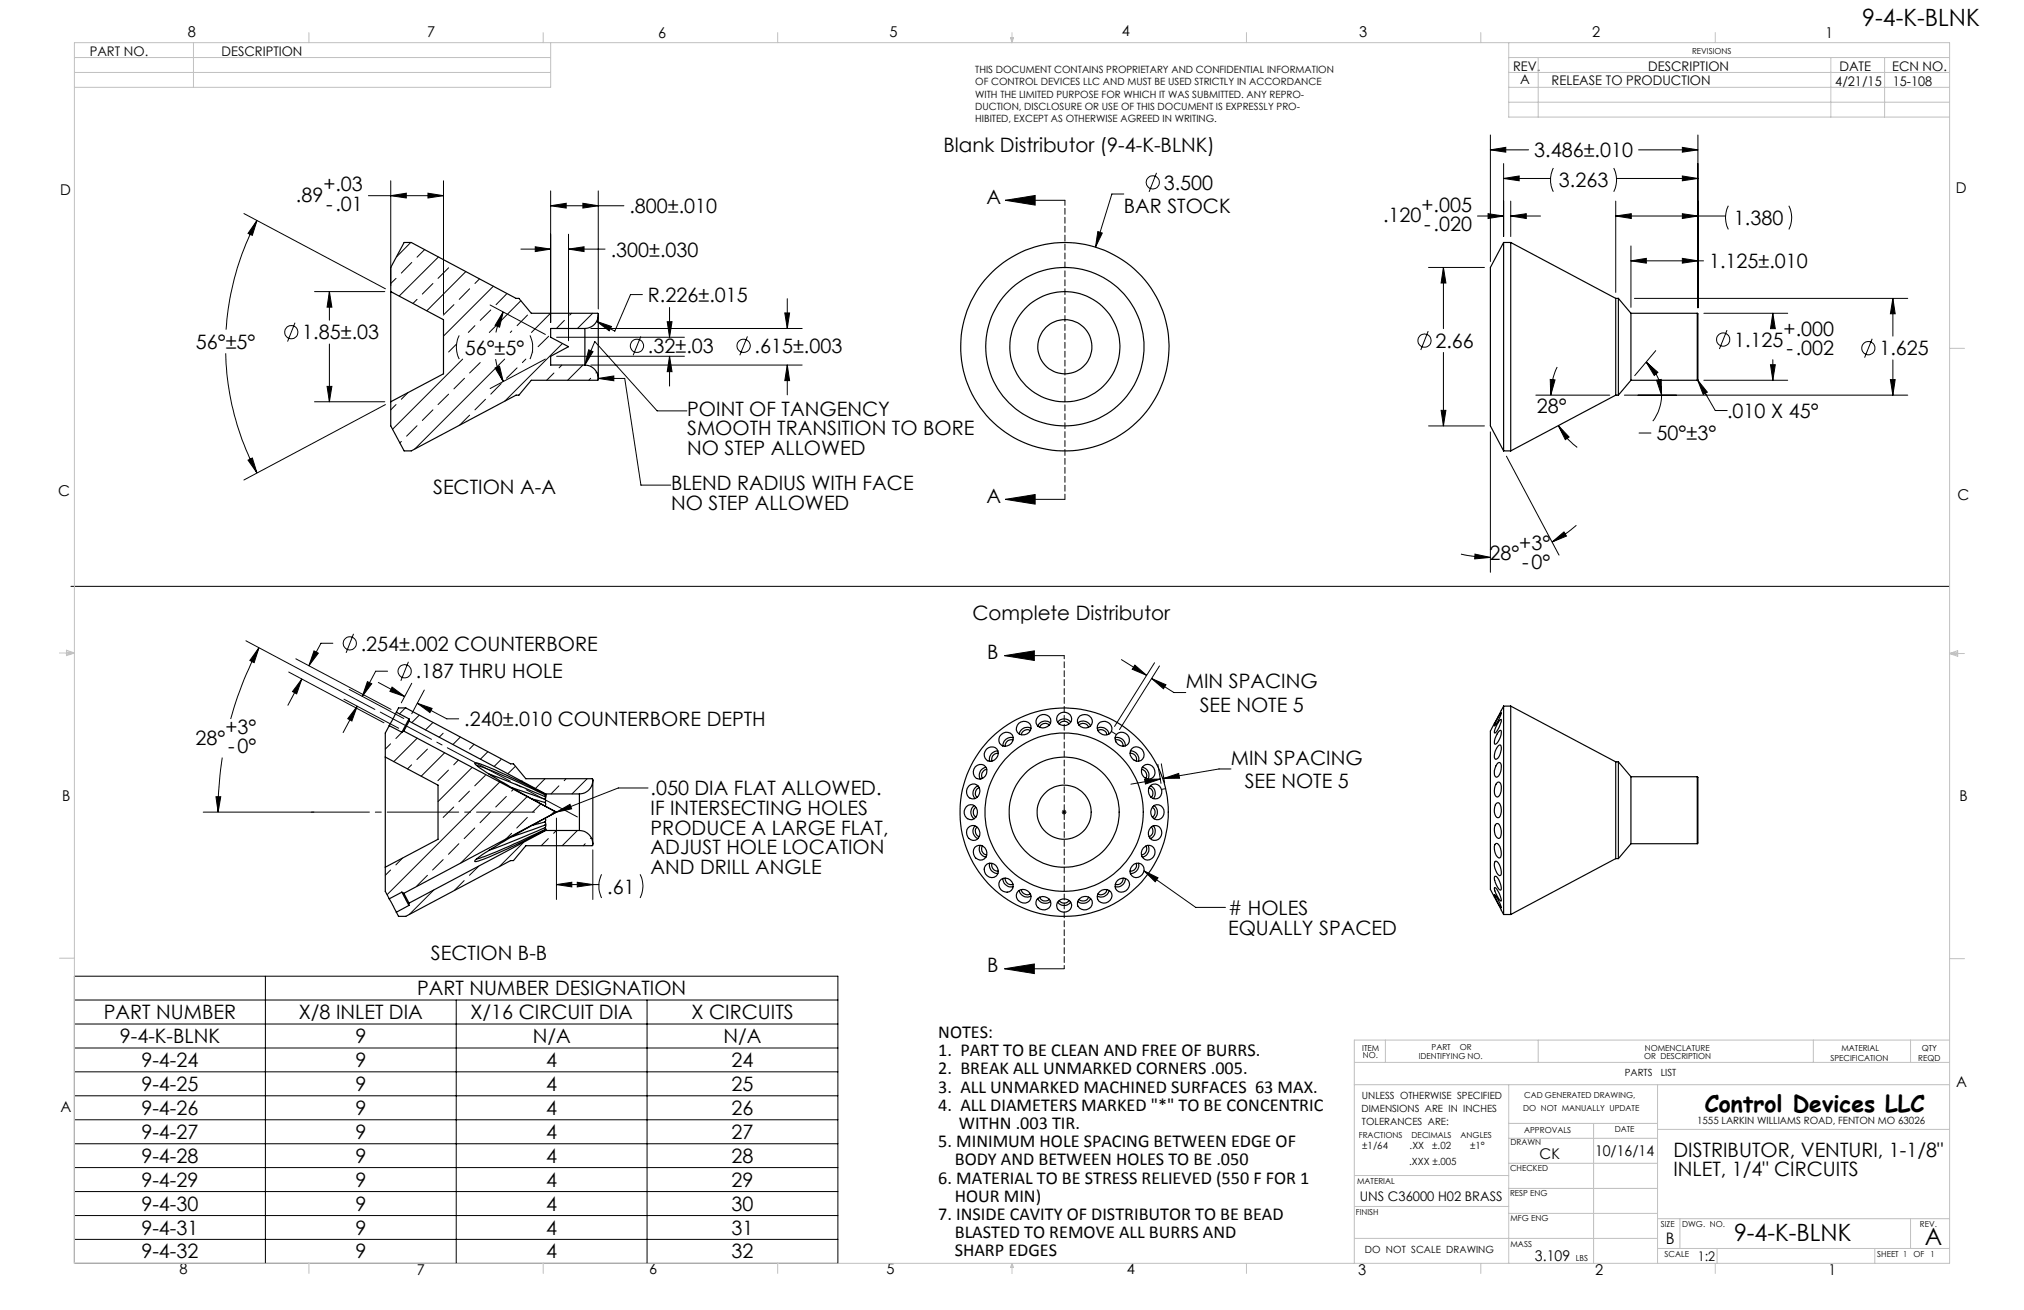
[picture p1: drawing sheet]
<svg xmlns="http://www.w3.org/2000/svg" width="432mm" height="279mm" viewBox="0 0 432 279" stroke-linecap="round" stroke-linejoin="round" font-family="sans-serif">
<g fill="none" stroke="#000" stroke-width=".21">
<path d="M83.4 38.6v22.3M94.6 38.6v28.3M246.7 36.9l-1.6 4M318 32l3.2-.6v1.1zM318 28.8v27M318 32h8.1M320.8 38.1l3.3-.6v1.1zM320.8 34.9v15.5M320.8 38.1h10M331.4 35.8a5.6 5.6 0 0 0 0 5.1M344.3 35.8l.1 .4a5.5 5.5 0 0 1-.1 4.7M344.9 38.1h17.3"/>
<path d="M349.6 32h12.6M358.9 31.4l3.3 .6-3.3 .5zM358.9 37.5l3.3 .6-3.3 .5zM362.2 28.8v36.9M52 45.5l30.2 16.1M54.8 47l-1 3.2-.9-.4zM54.8 47a58.4 58.4 0 0 0-6.6 23.3M78.6 41.7h16M83.4 41.7l3.3-.5v1zM84.5 59.4l-1.1 1.1M87.6 51.7l-3 3.1M87.8 56l-2.2 2.2"/>
<path d="M90.6 53.2l-1.6 1.7M91.3 41.2l3.3 .5-3.3 .5zM93.5 54.8l-8.3 8.3M95.7 57.1l-2.2 2.3M99.4 57.9l-8.3 8.4M102.3 59.5l-1 1M111.1 53.1h6.4M114.2 52.6l3.3 .5-3.3 .6zM117.5 40.7v28.1M117.5 43.9h15.6M117.5 43.9l3.3-.5v1zM121.3 53.1l3.3-.5v1.1z"/>
<path d="M121.3 50v22.7M121.3 53.1h7.8M124.4 43.4l3.2 .5-3.2 .5zM127.6 40.7v25.2M214.5 42.7l6.3-1v2zM214.5 42.7h12.7M234.2 49.4l1 .3-1.5 3zM239.7 41.4h-2.5l-3.5 11.3M304.8 57h11.9M307.9 57l.6 3.4h-1.1zM307.9 57v13.1M315.2 46.1h5.6"/>
<path d="M317.5 45.6l3.3 .5-3.3 .5zM322.3 46.1l3.3-.5v1zM322.3 42.9v7.5M322.3 46.1h6.3M344.7 46.1l3.3-.5v1zM344.7 46.1h23.4M344.7 42.9v19.5M347.9 55.6l3.3-.5v1zM347.9 52.5v13M347.9 55.6h15.5M358.9 45.6l3.3 .5-3.3 .5zM358.9 55.1l3.3 .5-3.3 .5z"/>
<path d="M368.7 43.9a5.6 5.6 0 0 0 0 5M381.6 43.9a5.6 5.6 0 0 1 0 5M48.2 75.4a56.7 56.7 0 0 0 6.6 25.5M62.9 68.8l-1.6 4M67.1 62.2h15M70.3 62.2v6.1M70.3 73.4v12.3M70.3 62.2l.5 3.3h-1zM89 63.9l-.9 .8M92.4 60.5l-2.3 2.2M96.8 65l-2.2 2.2M97.4 73.4l-1.7 1.7"/>
<path d="M98 71.5a5.6 5.6 0 0 0 0 5.1M98.7 76.6l-15 14.9M100.2 61.6l-2.2 2.3M101.3 69.5l-1.4 1.4M102.4 77.3l-2.2 2.3M104.6 65.1l11.7 6.2M104.7 66.1l-2.3 2.2M105.3 61l-10.7 10.7M105.6 78.5l1-.4 .8 3.3zM105.7 76.6a15.4 15.4 0 0 0 1.7 4.8M107.4 66.5l-.8 3.3-1-.4zM107.4 66.5a14.3 14.3 0 0 0-1.6 4.4"/>
<path d="M107.7 76.6l-19.2 19.2M108.1 62.7l-2.3 2.3M109.2 70.6l-.3 .3M110.3 78.5l-2.2 2.2M111.1 64.1l-6.7 6.8M112.2 76.6l-.8 .7M112.5 67.2l-2.2 2.3M113.1 71.5a5.9 5.9 0 0 1 0 5.1M113.7 75.1h-.1M116.3 76.6l-11.7 6.3M117.1 71.7l-2.3 2.2M117.4 66.8l-4 4.1"/>
<path d="M118.2 79.6l-1.6 1.5M118.7 71.9h27.3M118.7 76h27.3M119.9 77.9l-.6 .6M120 73.3l-12.3 12.3M120.4 68.3l-1.7 1.8M122 66.8l-.5 .4M124.4 77.9l-3.3 3.2M124.8 77.9l2.1-5.1 13.3 14.8h6.3M125.6 74.6l.9 .4-1.7 2.9zM126 70.1h45.1M126 77.9h45.1"/>
<path d="M126.4 66.8l-3.2 3.3M127.3 68.5l3.2 1.1-.5 1zM127.3 79.4l-.2 .2M136.7 71.8l-1.6 4M137.1 62.8h-2.6l-3.3 7.8-3.9-2.1M142.3 68.6h1.1l-.6 3.3zM142.8 65.6v6.3M142.8 76v6.3M142.8 76l.6 3.3h-1.1zM159.5 71.8l-1.7 4M167.4 66.7h1.1l-.5 3.4zM168 63.7v6.4"/>
<path d="M168 77.9v6.3M168 77.9l.5 3.3h-1.1zM304.7 70.6l-1.6 4M307.9 75.2v15.6M332.2 78.3a14.1 14.1 0 0 0-1.4 6M348.7 63.6h58.3M351.2 77.2l2.5 2.2-.8 .7zM351.2 77.2a9.1 9.1 0 0 1 3.3 7.1M353.2 74.8l-4.4 5.3M363.5 66.8h17.9M368.4 70.4l-1.6 4M377.7 77.8h1l-.5 3.3z"/>
<path d="M378.2 66.8l.5 3.3h-1zM378.2 66.8v1.7M378.2 76.7v4.4M399.4 72.2l-1.6 4.1M403.8 63.6l.5 3.3h-1zM403.8 63.6v8.1M403.8 76.8v7.5M52.9 98.1l.9-.4 1 3.2zM67.1 85.7h15M69.8 82.4h1l-.5 3.3zM82.2 86.3l-30.2 16.1M84.5 86.3l-1.1 1.1"/>
<path d="M85.6 94.2l-.3 .3M87 83.7l-1.4 1.5M89 90.8l-2.3 2.2M92.4 87.4l-2.3 2.3M95.7 84.1l-2.2 2.2M99.1 80.7l-2.3 2.2M100.2 88.5l-2.1 2.2M103.6 85.2l-2.3 2.2M106.9 81.8l-2.2 2.3M126 80.7l-.4 .4M127.6 80.7l3.4-.5v1zM127.6 80.7h5.7l3.4 22.8h6.4"/>
<path d="M304.8 90.8h11.9M307.4 87.5h1.1l-.6 3.3zM318 92.1v30M321.4 97.3l11.2 21.1M327.7 84.3h15.7M330.7 80.9l1.1 .1-1 3.3zM332.5 90.8l2.3 2.4-.9 .6zM332.5 90.8a14.8 14.8 0 0 0 4 4.6M346.5 84.3h60.5M349.7 92.4h2.5M353.4 81.1l1-.2 .1 3.4zM354.5 84.3a9.3 9.3 0 0 1-1.9 5.5"/>
<path d="M362.2 81l2 2.6-.8 .5zM362.2 81l3.7 6.6h2.6M363.5 81.1h17.9M403.3 81h1l-.5 3.3zM214.5 106.5l6.3-1v2zM214.5 106.5h12.7M311.7 118.2a27.9 27.9 0 0 0 6.3 .7M314.7 118.2l3.3 .7-3.4 .3zM331.1 115.6l2.6-2.1 .5 .8zM336.3 112a27.5 27.5 0 0 1-5.2 3.6M15.1 125.1h400.8M52.5 136.7l27.5 14.6"/>
<path d="M55.2 138.1l-1 3.2-.9-.4zM55.2 138.1l-.5 1.2a73.3 73.3 0 0 0-5.5 14.1M67 138.8l.9 .5-2 2.7zM71 137.2h-2.5l-2.6 4.8M75.4 135.2l-1.6 4M214.3 139.8l6.4-1v2.1zM214.3 139.8h12.7M61.6 143.3l20.3 10.9M63.1 140.5l20.3 10.8M64.4 144.9l-1.1 3.1-.9-.5zM64.4 144.9l-3 5.5M73.4 149.1l11.7 6.2"/>
<path d="M74.5 147l11.6 6.2M76.2 150.6l-1.1 3.2-.9-.5zM76.2 150.6l-3 5.6M78.4 145.4l.9 .4-2 2.7zM80.7 145.6l5.6 3M82.7 143.2h-2.5l-2.9 5.3M83.3 158.6l-1.1 1.2M83.6 146.5l2.7 2.1-3.1-1.1zM85.8 156.1l-1.3 1.4M86.5 151l-1.3 1.3M87.1 141.1l-1.6 4.1M87.8 145.7l-2.2 4.2"/>
<path d="M89 157.4l-5 5.1M89 150l6.3 3.3h2.6M89 150l3.2 1.1-.5 .9zM89.4 152.5l-1.6 1.6M90.5 147.2l-2.7 5M91.2 159.8l-2.3 2.2M92.4 154.1l-1.6 1.6M94.5 156.4l-.8 .8M98.2 157.2l-1.6 1.6M101.1 158.8l-.9 1M237.1 156l1.1 .7M239.3 140.7l5.3 3.3"/>
<path d="M242.1 141.9l2.5 2.1-3.1-1.3zM245.7 144.7l4.7 3h2.6M245.7 144.7l3 1.3-.5 .9zM246.3 141.4l-8.5 13.5M247.4 142l-8.6 13.6M43.4 173.2h23.6M46.1 169.9h1l-.6 3.3zM47.4 161.6a80.6 80.6 0 0 0-.9 11.6M87.8 163.1l-.9 .9M94.9 160.5l-5 5.1M95.7 164.3l-2.3 2.2M96.8 172.1l-2.3 2.2"/>
<path d="M97.8 162.1l-1 1M97.9 180l-2.2 2.2M100.2 168.7l-2.3 2.3M100.7 163.7l-7.2 7.3M101.3 176.6l-2.3 2.3M103.5 165.4l-2.2 2.2M104.1 160.3l-1.6 1.6M104.6 173.2l-2.2 2.3M106.6 166.8l-24 24M106.9 162l-1.5 1.5M108 169.9l-2.2 2.2M109.1 177.7l-1.2 1.3"/>
<path d="M109.5 168.3l-.4 .4M110 163.4l-1.7 1.6M111.4 166.5l-.1 .1M111.7 179.6l-5.2 5.3M112.5 169.9l-14.2 14.2M112.5 174.3l-2.3 2.3M115.4 171.5l-1.8 1.7M116.3 166.1l-2.1 2.1M117 178.9l-1.5 1.5M118.3 173l-.9 .9M118.7 174.5v17.3M118.7 173.2l2.9-1.6 .4 .9z"/>
<path d="M118.7 177.1l-.6 .6M119.2 167.6l-1.7 1.7M120.8 166.1l-.4 .4M123.2 177.1l-3.3 3.3M124.8 180l-.3 .4M125.3 166.1l-3.3 3.2M126.2 178.7l-.2 .2M138.3 168.1h-6.4l-13.2 5.1M226.5 173.2h1M226.7 172.9l.7 .7M227 172.7v1M227.4 172.9l-.7 .7"/>
<path d="M244.2 166.2h3.3l-3.1 1zM247 163l.7 4.1M247.5 166.2l-6.2 1.1M247.8 162.9l.7 4.1M248.3 166l3.2-1 .1 1zM248.7 168.2l-.8 .1M262.6 164h-2.5l-11.8 2M83.3 185.6l-1.1 1.1M85.9 183l-1.4 1.5M91.2 186.7l-2.3 2.2M92.5 189.8l-5.2 5.3M94.5 183.3l-2.2 2.3"/>
<path d="M99 187.8l-2.1 2.1M102.1 184.7l-1.9 2M118.7 188.7h9.1M118.7 188.7l3.3-.5v1zM123.2 188.2l3.3 .5-3.3 .5zM126.5 181.3v10.5M128.3 186.5a5.9 5.9 0 0 0 0 5M136.6 186.5a5.6 5.6 0 0 1 0 5M244.1 185.7l11 7.8h6.3M244.1 185.7l3 1.5-.6 .9zM15.9 208.2h162.9v61.3h-162.9zM15.9 213.3h162.9"/>
<path d="M15.9 218.4h162.9M56.6 208.2v61.3M97.3 213.3v56.2M138 213.3v56.2M214.3 206.6l6.4-1v2zM214.3 206.6h12.7M15.9 223.5h162.9M15.9 228.6h162.9M15.9 233.7h162.9M15.9 238.8h162.9M15.9 243.9h162.9M15.9 249h162.9"/>
<path d="M15.9 254.1h162.9M15.9 259.3h162.9M15.9 264.3h162.9"/>
<circle cx="245.9" cy="38.9" r="1.41"/>
<circle cx="62.2" cy="70.8" r="1.41"/>
<circle cx="135.9" cy="73.8" r="1.42"/>
<circle cx="158.6" cy="73.8" r="1.42"/>
<circle cx="303.9" cy="72.6" r="1.41"/>
<circle cx="367.6" cy="72.4" r="1.41"/>
<circle cx="398.6" cy="74.2" r="1.42"/>
<circle cx="74.6" cy="137.2" r="1.4"/>
<circle cx="86.3" cy="143.2" r="1.41"/>
</g>
<path d="M227 139.8v66.8" fill="none" stroke="#000" stroke-width=".21" stroke-dasharray="1.3 .6" stroke-dashoffset=".6"/>
<path d="M227.2 42.7v63.8" fill="none" stroke="#000" stroke-width=".21" stroke-dasharray="1.3 .6" stroke-dashoffset=".2"/>
<path d="M81.1 151.9l42.1 22.3M114 173.2h-47.6" fill="none" stroke="#000" stroke-width=".21" stroke-dasharray="15.2 1.3 1.3 1.3" stroke-dashoffset="2.9"/>
<g fill="none" stroke="#c0c0c0" stroke-width=".21">
<path d="M15.9 9.1h400v260.4h-400zM15.9 12.3h101.6M15.9 15.5h101.6M41.3 9.1v9.5M65.9 6.9v2.2M115.9 6.9v2.2M117.5 9.1v9.5h-101.6M165.9 6.9v2.2M215.6 8h.6l-.3 1.1zM215.7 8l.2 1.1M215.9 6.9v2.2M216 8l-.1 1.1"/>
<path d="M265.9 6.9v2.2M315.9 6.9v2.2M321.9 12.3h94M321.9 9.1v15.9h94M321.9 15.5h94M321.9 18.6h94M328.2 12.3v12.7M365.9 6.9v2.2M390.6 12.3v12.7M402.1 12.3v12.7M321.9 21.8h94M415.9 74.3h3.2"/>
<path d="M12.7 139.3h3.2M14.2 139.1l1.7 .2M14.2 138.7l1.7 .6-1.7 .5zM15.9 139.3l-1.7 .3M415.9 139.4h3.2M415.9 139.4l1.8-.6v1.2zM415.9 139.4l1.8 .3M417.7 139.2l-1.8 .2M12.7 204.4h3.2M415.9 204.5h3.2M288.9 231.4h127M288.9 226.6h127"/>
<path d="M295.6 221.8v4.8M321.9 231.4v38.1M321.9 239.6h31.7M328.2 221.8v4.8M340 239.6v29.9M353.6 231.4v38.1M386.9 221.8v4.8M407.6 221.8v4.8M415.9 221.8h-127v47.7M288.9 257.3h33M288.9 250.7h33M321.9 258.8h31.7"/>
<path d="M321.9 253.5h31.7M321.9 248.1h31.7M321.9 242.8h31.7M353.6 259.9h62.3M353.6 240.9h62.3M358.4 259.9v6.4M407.6 259.9v6.4M65.9 269.5v2.1M115.9 269.5v2.1M165.9 269.5v2.1M215.9 269.5v2.1M215.9 269.5l.3 .8h-.6z"/>
<path d="M265.9 269.5v2.1M288.9 264.1h64.7M315.9 269.5v2.1M353.6 266.3h62.3M365.9 269.5v2.1M366.3 266.3v3.2M400 266.3v3.2"/>
</g>
<g fill="#000">
<path d="M318 32l3.2-.6v1.1zM358.9 31.4l3.3 .6-3.3 .5zM322.3 46.1l3.3-.5v1zM317.5 45.6l3.3 .5-3.3 .5zM344.7 46.1l3.3-.5v1zM358.9 45.6l3.3 .5-3.3 .5zM347.9 55.6l3.3-.5v1zM358.9 55.1l3.3 .5-3.3 .5zM378.2 66.8l.5 3.3h-1zM377.7 77.8h1l-.5 3.3zM403.8 63.6l.5 3.3h-1zM403.3 81h1l-.5 3.3zM330.7 80.9l1.1 .1-1 3.3zM332.5 90.8l2.3 2.4-.9 .6zM307.9 57l.6 3.4h-1.1zM307.4 87.5h1.1l-.6 3.3zM314.7 118.2l3.3 .7-3.4 .3zM331.1 115.6l2.6-2.1 .5 .8zM353.4 81.1l1-.2 .1 3.4zM351.2 77.2l2.5 2.2-.8 .7zM358.9 37.5l3.3 .6-3.3 .5zM320.8 38.1l3.3-.6v1.1zM362.2 81l2 2.6-.8 .5zM234.2 49.4l-.5 3.3 1.5-3z"/>
<path d="M214.3 139.8l6.4-1v2.1zM214.3 206.6l6.4-1v2zM214.5 42.7l6.3-1v2zM214.5 106.5l6.3-1v2z"/>
<path d="M242.1 141.9l2.5 2.1-3.1-1.3zM245.7 144.7l3 1.3-.5 .9zM244.2 166.2h3.3l-3.1 1zM248.3 166l3.2-1 .1 1z"/>
<path d="M244.1 185.7l3 1.5-.6 .9zM55.2 138.1l-1 3.2-.9-.4zM46.1 169.9h1l-.6 3.3zM64.4 144.9l-1.1 3.1-.9-.5zM67 138.8l.9 .5-2 2.7zM78.4 145.4l.9 .4-2 2.7zM76.2 150.6l-1.1 3.2-.9-.5zM89 150l3.2 1.1-.5 .9zM83.6 146.5l2.7 2.1-3.1-1.1zM123.2 188.2l3.3 .5-3.3 .5zM118.7 188.7l3.3-.5v1zM118.7 173.2l2.9-1.6 .4 .9zM83.4 41.7l3.3-.5v1zM91.3 41.2l3.3 .5-3.3 .5zM54.8 47l-1 3.2-.9-.4zM52.9 98.1l.9-.4 1 3.2zM70.3 62.2l.5 3.3h-1zM69.8 82.4h1l-.5 3.3zM167.4 66.7h1.1l-.5 3.4zM168 77.9l.5 3.3h-1.1zM124.4 43.4l3.2 .5-3.2 .5zM117.5 43.9l3.3-.5v1zM107.4 66.5l-.8 3.3-1-.4zM105.6 78.5l1-.4 .8 3.3zM121.3 53.1l3.3-.5v1.1zM114.2 52.6l3.3 .5-3.3 .6zM142.3 68.6h1.1l-.6 3.3zM142.8 76l.6 3.3h-1.1zM127.3 68.5l3.2 1.1-.5 1zM125.6 74.6l.9 .4-1.7 2.9zM127.6 80.7l3.4-.5v1z"/>
</g>
<g fill="none" stroke="#000" stroke-width=".25">
<path d="M320.8 51.7v44.5M320.8 51.7l-2.8 5.3v33.8l2.8 5.4M320.8 51.7h1.5M322.3 51.7v44.5M322.3 51.7l22.4 11.9M83.4 62.2v23.5M83.4 62.2v-5.2l2.8-5.3h1.5l22.4 11.9h.6l2.6 3.2h14.2l.1 .4M83.4 62.2l11.2 6v11.5l-11.2 6M124.8 77.9a2.89 2.89 0 0 1 2.8 2.8M124.8 70.1v7.8M124.8 70.1h-7.3v1.8l3.8 2-3.8 2.1v1.9h7.3M127.6 67.2a2.89 2.89 0 0 1-2.8 2.9"/>
<path d="M127.6 67.2v13.5M344.7 63.6v20.7M344.7 63.6h.6M345.3 63.6v20.7M345.3 63.6l2.6 3.2M347.9 66.8v14.3M347.9 66.8h14.2M362.1 66.8v14.3M362.1 66.8l.1 .1v14.1l-.1 .1M127.6 80.7l-.1 .4h-14.2l-2.6 3.2h-.6l-22.4 11.9h-1.5l-2.8-5.4v-5.1M320.8 96.2h1.5M344.7 84.3l-22.4 11.9"/>
<path d="M344.7 84.3h.6M347.9 81.1l-2.6 3.2M347.9 81.1h14.2M83 154.8l-.8 1.6v5.1M83 154.8l2.7 1.4M84.6 151.9l-1.6 2.9M84.6 151.9l.4-.9h1.6l22.3 11.9h.6l2.7 3.2h14.1l.2 .3M84.6 151.9l2.6 1.4M86.1 155.9l32.6 17.3M86.1 155.9l-.4 .3M87.2 153.3l-1.5 2.9M87.2 153.3l.1 .5"/>
<path d="M87.3 153.8l-1.2 2.1M87.3 153.8l29.1 15.5M210.4 159.8a1.47 1.47 0 0 1 2.3 0 1.47 1.47 0 0 1-.5 2.3 1.43 1.43 0 0 1-2-.3 1.43 1.43 0 0 1 .2-2zM213.6 156.7a1.45 1.45 0 0 1 2.3 0 1.45 1.45 0 0 1-.6 2.2 1.41 1.41 0 0 1-1.9-.3 1.41 1.41 0 0 1 .2-1.9zM216.1 157.8a1.26 1.26 0 0 0-1.6 1.4M216.1 157.3a1.75 1.75 0 0 0-2.1 1.8M217.3 154.3a1.46 1.46 0 0 1 2.1-.2 1.46 1.46 0 0 1 .1 2.1 1.47 1.47 0 0 1-1.9 .4 1.47 1.47 0 0 1-.6-1.9zM219.8 155.8a1.3 1.3 0 0 0-1.9 .9M220 155.3a1.72 1.72 0 0 0-2.5 1.3M221.4 152.9a1.5 1.5 0 0 1 2.1-.3 1.5 1.5 0 0 1 .4 2.1 1.53 1.53 0 0 1-2 .5 1.53 1.53 0 0 1-.7-1.9zM223.9 154.6a1.31 1.31 0 0 0-2.1 .5M224.1 154.2a1.72 1.72 0 0 0-2.7 .6"/>
<path d="M225.9 152.3a1.6 1.6 0 0 1 1.9-.2 1.6 1.6 0 0 1 .8 1.7 1.6 1.6 0 0 1-2.1 .9 1.6 1.6 0 0 1-.9-2zM228.1 154.4a1.29 1.29 0 0 0-2.1 0M228.4 154a1.7 1.7 0 0 0-2.8 .1M229.9 154.2a1.76 1.76 0 0 1 2.8 .6M230.2 154.6a1.27 1.27 0 0 1 2 .5M230.4 152.7a1.57 1.57 0 0 1 2.1 .1 1.57 1.57 0 0 1 .1 2.1 1.56 1.56 0 0 1-2.2 0 1.56 1.56 0 0 1 0-2.2zM234.1 155.3a1.72 1.72 0 0 1 2.5 1.2M234.2 155.8a1.26 1.26 0 0 1 1.9 .9M234.4 154.3a1.6 1.6 0 0 1 2.2-.1 1.6 1.6 0 0 1 .1 2.3 1.65 1.65 0 0 1-2-.2 1.65 1.65 0 0 1-.3-2zM237.9 157.4a1.68 1.68 0 0 1 2.2 1.7M237.9 157.8a1.29 1.29 0 0 1 1.7 1.3M238.2 156.6a1.59 1.59 0 0 1 2.3 .1 1.59 1.59 0 0 1-.2 2.3 1.64 1.64 0 0 1-1.9-.4 1.64 1.64 0 0 1-.2-2z"/>
<path d="M241.5 159.7a1.56 1.56 0 0 1 2.3 .4 1.56 1.56 0 0 1-.8 2.2 1.67 1.67 0 0 1-1.7-.8 1.67 1.67 0 0 1 .2-1.8zM319.7 159.1l.4-.2a2.9 2.9 0 0 1-.8 3l-.2 .1a2.13 2.13 0 0 1 .3-2.6zM319.8 156l.4-.2a3 3 0 0 1-1.2 2.9 2.16 2.16 0 0 1 .4-2.2zM319.9 153.6l.4-.2a4.2 4.2 0 0 1-1.4 3 4.4 4.4 0 0 1 1-2.8zM320.2 152h.1a6.6 6.6 0 0 1-1.5 2.8l.4-1.1zM320.8 150.6l-2.8 5.3v33.8l2.8 5.4M320.8 150.6v44.5M320.8 150.6h1.5M322.3 150.6v44.5M322.3 150.6l22.4 11.9M82.2 161.5v23.5M82.2 161.5l11.3 6v11.5l-11.3 6"/>
<path d="M101.6 163.2l3.6 1.3 11.1 5M104.3 165.1l12 4.8M109.2 168l7.1 2.5M113.5 170.4l2.8 .8M116.3 174.5v.8M116.3 175.3l-2.8 .8M116.3 175.3h.1M116.3 175.3v.7M116.3 176h.1M116.3 176l-7.1 2.5M116.3 176.6v.3M116.3 176.9l-7.3 3.4a48.1 48.1 0 0 1-7.4 2.9"/>
<path d="M116.3 176.5l-12 4.9M116.3 176.9h.1M116.3 176.9v.2M116.3 171.2v.7M116.3 170.5v.7M116.3 176v.5M116.3 169.9v.6M116.3 169.5v.4M116.3 169.4v.1M116.3 177.1h.1M116.3 169.4l-5.8-2.9a41.8 41.8 0 0 0-9.1-3.8l-.2 .1a25.5 25.5 0 0 0 6.3 4.2l11.2 6.2M116.3 169.9h.1"/>
<path d="M116.3 169.5h.1M116.3 176.5v.1M116.4 177.1h7.2M116.4 177.1l-29.1 15.5M118.7 173.2l-10.6 5.9a41.4 41.4 0 0 0-6.8 4.5l-.1 .1a3.5 3.5 0 0 0 2.1-.5l5-2.2 8-3.9M118.7 173.2l-32.6 17.3M123.6 169.3v7.8M123.6 177.1a2.89 2.89 0 0 1 2.9 2.9M123.6 169.3l-7.3 .1M126.5 166.4a2.89 2.89 0 0 1-2.9 2.9M126.5 166.4v13.6M126.5 180l-.2 .4h-14.1l-2.7 3.2h-.6l-22.3 11.8h-1.6l-.4-.8"/>
<path d="M206.2 172a1.46 1.46 0 0 1 1.9 0 1.46 1.46 0 0 1 .3 1.8 1.45 1.45 0 0 1-2 .8 1.45 1.45 0 0 1-.5-2.1zM206.5 176.6a1.54 1.54 0 0 1 2.1-.1 1.54 1.54 0 0 1 .2 2.1 1.46 1.46 0 0 1-1.7 .5 1.46 1.46 0 0 1-.9-1.6zM206.6 167.7a1.41 1.41 0 0 1 1.9-.2 1.41 1.41 0 0 1 .5 1.8 1.44 1.44 0 0 1-2 1 1.44 1.44 0 0 1-.7-2.1zM207.8 171.8a1.7 1.7 0 0 0 .1 2.8M208 176.1a1.71 1.71 0 0 0 .6 2.8M208.1 163.5a1.41 1.41 0 0 1 1.8-.3 1.41 1.41 0 0 1 .6 1.8 1.48 1.48 0 0 1-2.3 1 1.48 1.48 0 0 1-.1-2.5zM208.2 172.2a1.26 1.26 0 0 0 0 2.1M208.4 176.4a1.29 1.29 0 0 0 .5 2M208.6 167.6a1.71 1.71 0 0 0-.6 2.7M208.9 168a1.26 1.26 0 0 0-.5 2.1M210.3 163.7a1.72 1.72 0 0 0-1.2 2.5M210.5 164.1a1.3 1.3 0 0 0-.9 1.9"/>
<path d="M212.9 160.2a1.71 1.71 0 0 0-1.7 2.1M213 160.7a1.3 1.3 0 0 0-1.4 1.6M241.1 160.7a1.26 1.26 0 0 1 1.3 1.6M241.2 160.2a1.75 1.75 0 0 1 1.7 2.1M243.5 164.1a1.26 1.26 0 0 1 .9 1.9M243.7 163.7a1.76 1.76 0 0 1 1.2 2.5M244 163.3a1.56 1.56 0 0 1 2.3 .7 1.56 1.56 0 0 1-1.1 2.2 1.66 1.66 0 0 1-1.6-1.1 1.66 1.66 0 0 1 .4-1.8zM245.1 168a1.22 1.22 0 0 1 .5 2.1M245.3 167.8a1.56 1.56 0 0 1 2.4 .2 1.56 1.56 0 0 1-.8 2.3 1.64 1.64 0 0 1-1.7-.7 1.64 1.64 0 0 1 .1-1.8zM245.4 167.6a1.72 1.72 0 0 1 .6 2.7M245.5 176.5a1.43 1.43 0 0 1 1.8-.1 1.43 1.43 0 0 1 .5 1.8 1.45 1.45 0 0 1-2.1 .9 1.45 1.45 0 0 1-.5-2.1zM245.6 176.4a1.27 1.27 0 0 1-.5 2"/>
<path d="M245.9 172.2a1.27 1.27 0 0 1 0 2.1M245.9 172.1a1.51 1.51 0 0 1 2.1 0 1.51 1.51 0 0 1 0 2.1 1.51 1.51 0 0 1-2.2 .1 1.51 1.51 0 0 1 .1-2.2zM246 176.1a1.72 1.72 0 0 1-.6 2.8M246.2 171.8a1.73 1.73 0 0 1 0 2.8M319 180l.2-.1a1.97 1.97 0 0 1 1.1 2.1v.5l-.3 .5a1.77 1.77 0 0 1-1.2-2zM319.1 175.8l.2-.2a.96 .96 0 0 1 .9 1.1l.1 .5a2.02 2.02 0 0 1-.4 1.6 .89 .89 0 0 1-1-.8 2.87 2.87 0 0 1 .2-2.2zM319.2 171.4l.5-.2a2.49 2.49 0 0 1 .1 3.1l-.2 .1a1.83 1.83 0 0 1-.7-2.3zM319.3 167l.5-.2a2.22 2.22 0 0 1 .1 2.8l-.5 .4a1.72 1.72 0 0 1-.5-2.3zM319.5 162.8l.5-.2a2.59 2.59 0 0 1-.5 3.1l-.3 .1a2.05 2.05 0 0 1 .1-2.7zM344.7 162.5v20.6M344.7 162.5h.6M345.3 162.5v20.6"/>
<path d="M345.3 162.5l2.6 3.2M347.9 165.7v14.3M347.9 180l-2.6 3.1M347.9 180h14.2M347.9 165.7h14.2M362.1 165.7v14.3M362.1 165.7l.1 .1v14l-.1 .2M82.2 185v5.1l.8 1.6M83 191.7l1.6 2.9M85.7 190.3l1.5 2.8M85.7 190.3l-2.7 1.4M85.7 190.3l.4 .2"/>
<path d="M86.1 190.5l1.2 2.1M87.2 193.1l-2.6 1.5M87.3 192.6l-.1 .5M208 180.7a1.55 1.55 0 0 1 2.4 .6 1.55 1.55 0 0 1-1.3 2.1 1.73 1.73 0 0 1-1.1-2.7zM209.1 180.3a1.72 1.72 0 0 0 1.3 2.5M209.6 180.4a1.26 1.26 0 0 0 .9 2M210.6 184.3a1.6 1.6 0 0 1 2.1 .7 1.6 1.6 0 0 1-.6 2.1 1.64 1.64 0 0 1-1.9-.8 1.64 1.64 0 0 1 .4-2zM211.1 184.1a1.71 1.71 0 0 0 1.8 2.2M211.6 184.1a1.29 1.29 0 0 0 1.3 1.7M213.6 187.5a1.59 1.59 0 0 1 2.2 .5 1.59 1.59 0 0 1-.4 2.2 1.62 1.62 0 0 1-2-.6 1.62 1.62 0 0 1 .2-2.1zM214 187.4a1.76 1.76 0 0 0 2.2 1.7M214.5 187.3a1.26 1.26 0 0 0 1.6 1.3"/>
<path d="M217.2 190a1.62 1.62 0 0 1 2.1 .1 1.62 1.62 0 0 1 .3 2.1 1.6 1.6 0 0 1-2.2 0 1.6 1.6 0 0 1-.2-2.2zM217.5 189.9a1.72 1.72 0 0 0 2.5 1.2M217.9 189.8a1.27 1.27 0 0 0 1.9 .8M221.4 191.6a1.72 1.72 0 0 0 2.7 .6M221.5 191.6a1.65 1.65 0 0 1 1.9-.2 1.65 1.65 0 0 1 .7 1.8 1.61 1.61 0 0 1-2.1 .8 1.61 1.61 0 0 1-.8-2.1zM221.8 191.3a1.25 1.25 0 0 0 2.1 .5M225.8 192.2a1.59 1.59 0 0 1 1.9-.4 1.59 1.59 0 0 1 .9 1.7 1.59 1.59 0 0 1-2 1 1.59 1.59 0 0 1-1.1-1.9zM228.1 192.1a1.25 1.25 0 0 1-2.1 0M228.4 192.4a1.76 1.76 0 0 1-2.8 0M230.3 191.7a1.5 1.5 0 0 1 2.1-.3 1.5 1.5 0 0 1 .3 2.1 1.58 1.58 0 0 1-1.8 .5 1.58 1.58 0 0 1-1-1.5zM232.2 191.3a1.25 1.25 0 0 1-2 .5M232.7 191.6a1.76 1.76 0 0 1-2.8 .7"/>
<path d="M234.6 190.2a1.44 1.44 0 0 1 2-.2 1.44 1.44 0 0 1 .2 2 1.47 1.47 0 0 1-1.9 .5 1.47 1.47 0 0 1-.6-1.9zM236.1 189.7a1.26 1.26 0 0 1-1.9 .9M236.6 189.9a1.72 1.72 0 0 1-2.5 1.2M238.4 187.8a1.46 1.46 0 0 1 2.3 0 1.46 1.46 0 0 1-.5 2.2 1.42 1.42 0 0 1-2-.2 1.42 1.42 0 0 1 .2-2zM239.6 187.3a1.26 1.26 0 0 1-1.7 1.3M240.1 187.4a1.71 1.71 0 0 1-2.2 1.7M241.6 184.6a1.45 1.45 0 0 1 2.2 .1 1.45 1.45 0 0 1-.5 2.2 1.41 1.41 0 0 1-2-.3 1.41 1.41 0 0 1 .3-2zM242.4 184.1a1.29 1.29 0 0 1-1.3 1.7M242.9 184.1a1.71 1.71 0 0 1-1.7 2.2M243.9 180.9a1.44 1.44 0 0 1 2.1-.3 1.44 1.44 0 0 1 .1 2.1 1.45 1.45 0 0 1-2.2 .4 1.45 1.45 0 0 1 0-2.2zM244.4 180.4a1.26 1.26 0 0 1-.9 2M244.9 180.3a1.72 1.72 0 0 1-1.2 2.5"/>
<path d="M318.8 190.8l1.2 2 .3 .8-.9-1.3zM318.8 189.3a3.4 3.4 0 0 1 1.4 2.9 5.2 5.2 0 0 1-1.4-2.9zM318.9 186.9h.1a3.1 3.1 0 0 1 1.1 3 3.4 3.4 0 0 1-1.2-3zM318.9 183.8l.2-.1a2.9 2.9 0 0 1 1.1 2.9l-.2 .2a2.73 2.73 0 0 1-1.1-3zM320.8 195.1h1.5M344.7 183.1l-22.4 12M344.7 183.1h.6"/>
<circle cx="227.2" cy="74" r="11.8"/>
<circle cx="227.2" cy="73.9" r="22.2"/>
<circle cx="227.2" cy="73.9" r="16.9"/>
<circle cx="227.2" cy="74" r="5.8"/>
<circle cx="227" cy="173.2" r="22.2"/>
<circle cx="227" cy="173.2" r="11.7"/>
<circle cx="227" cy="173.2" r="16.9"/>
<circle cx="227" cy="173.2" r="5.8"/>
</g>
<g font-size="5.1">
<text x="397.3" y="5.6">9-4-K-BLNK</text>
<text x="369.9" y="264.7">9-4-K-BLNK</text>
<text x="410.6" y="265.5">A</text>
</g>
<text font-size="4.9" x="363.7" y="237.1">Control Devices LLC</text>
<g font-size="4.2">
<text x="201.3" y="32.4">Blank Distributor (9-4-K-BLNK)</text>
<text x="327.3" y="33.5">3.486±.010</text>
<text x="69" y="40.8">+.03</text>
<text x="248.3" y="40.4">3.500</text>
<text x="332.6" y="40">3.263</text>
<text x="63.1" y="43.1">.89</text>
<text x="69.6" y="44.9">-.01</text>
<text x="134.3" y="45.5">.800±.010</text>
<text x="210.5" y="43.4">A</text>
<text x="239.8" y="45.5">BAR STOCK</text>
<text x="295.1" y="47.4">.120</text>
<text x="303.3" y="45.2">+.005</text>
<text x="369.9" y="48">1.380</text>
<text x="303.9" y="49.3">-.020</text>
<text x="130.3" y="54.7">.300±.030</text>
<text x="364.6" y="57.2">1.125±.010</text>
<text x="138.2" y="64.4">R.226±.015</text>
<text x="380.5" y="71.7">+.000</text>
<text x="41.8" y="74.4">56°±5°</text>
<text x="64.5" y="72.4">1.85±.03</text>
<text x="99.1" y="75.6">56°±5°</text>
<text x="138.2" y="75.3">.32±.03</text>
<text x="161" y="75.3">.615±.003</text>
<text x="306.3" y="74.2">2.66</text>
<text x="370" y="74">1.125</text>
<text x="381.1" y="75.8">-.002</text>
<text x="400.9" y="75.8">1.625</text>
<text x="146.6" y="88.7">POINT OF TANGENCY</text>
<text x="327.8" y="88">28°</text>
<text x="368.5" y="89.1">.010 X 45°</text>
<text x="146.6" y="92.9">SMOOTH TRANSITION TO BORE</text>
<text x="353.4" y="93.9">50°±3°</text>
<text x="146.6" y="97.1">NO STEP ALLOWED</text>
<text x="92.4" y="105.4">SECTION A-A</text>
<text x="143.2" y="104.6">BLEND RADIUS WITH FACE</text>
<text x="210.5" y="107.2">A</text>
<text x="143.2" y="108.8">NO STEP ALLOWED</text>
<text x="317.7" y="119.5">28°</text>
<text x="324.1" y="117.2">+3°</text>
<text x="324.7" y="121.3">-0°</text>
<text x="207.5" y="132.2">Complete Distributor</text>
<text x="77" y="138.7">.254±.002 COUNTERBORE</text>
<text x="210.6" y="140.5">B</text>
<text x="88.7" y="144.7">.187 THRU HOLE</text>
<text x="253" y="146.8">MIN SPACING</text>
<text x="99.1" y="154.9">.240±.010 COUNTERBORE DEPTH</text>
<text x="256" y="151.8">SEE NOTE 5</text>
<text x="41.7" y="158.8">28°</text>
<text x="48.1" y="156.5">+3°</text>
<text x="48.7" y="160.6">-0°</text>
<text x="262.6" y="163.1">MIN SPACING</text>
<text x="138.8" y="169.7">.050 DIA FLAT ALLOWED.</text>
<text x="138.8" y="173.8">IF INTERSECTING HOLES</text>
<text x="265.5" y="168.1">SEE NOTE 5</text>
<text x="138.8" y="178">PRODUCE A LARGE FLAT,</text>
<text x="138.8" y="182.2">ADJUST HOLE LOCATION</text>
<text x="129.5" y="190.6">.61</text>
<text x="138.8" y="186.4">AND DRILL ANGLE</text>
<text x="262" y="195.2"># HOLES</text>
<text x="262" y="199.3">EQUALLY SPACED</text>
<text x="91.9" y="204.7">SECTION B-B</text>
<text x="210.6" y="207.3">B</text>
<text x="89" y="212.2">PART NUMBER DESIGNATION</text>
<text x="22.1" y="217.4">PART NUMBER</text>
<text x="63.7" y="217.4">X/8 INLET DIA</text>
<text x="100.4" y="217.4">X/16 CIRCUIT DIA</text>
<text x="147.5" y="217.4">X CIRCUITS</text>
<text x="25.6" y="222.5">9-4-K-BLNK</text>
<text x="30.2" y="227.6">9-4-24</text>
<text x="75.8" y="222.5">9</text>
<text x="75.8" y="227.6">9</text>
<text x="113.6" y="222.5">N/A</text>
<text x="116.5" y="227.6">4</text>
<text x="154.4" y="222.5">N/A</text>
<text x="156.1" y="227.6">24</text>
<text x="30.2" y="232.7">9-4-25</text>
<text x="75.8" y="232.7">9</text>
<text x="116.5" y="232.7">4</text>
<text x="156.1" y="232.7">25</text>
<text x="30.2" y="237.8">9-4-26</text>
<text x="75.8" y="237.8">9</text>
<text x="116.5" y="237.8">4</text>
<text x="156.1" y="237.8">26</text>
<text x="30.2" y="242.9">9-4-27</text>
<text x="75.8" y="242.9">9</text>
<text x="116.5" y="242.9">4</text>
<text x="156.1" y="242.9">27</text>
<text x="30.2" y="248">9-4-28</text>
<text x="75.8" y="248">9</text>
<text x="116.5" y="248">4</text>
<text x="156.1" y="248">28</text>
<text x="357" y="246.7">DISTRIBUTOR, VENTURI, 1-1/8&quot;</text>
<text x="357" y="250.9">INLET, 1/4&quot; CIRCUITS</text>
<text x="30.2" y="253.1">9-4-29</text>
<text x="75.8" y="253.1">9</text>
<text x="116.5" y="253.1">4</text>
<text x="156.1" y="253.1">29</text>
<text x="30.2" y="258.2">9-4-30</text>
<text x="30.2" y="263.3">9-4-31</text>
<text x="75.8" y="258.2">9</text>
<text x="75.8" y="263.3">9</text>
<text x="116.5" y="258.2">4</text>
<text x="116.5" y="263.3">4</text>
<text x="156.1" y="258.2">30</text>
<text x="156.1" y="263.3">31</text>
<text x="30.2" y="268.4">9-4-32</text>
<text x="75.8" y="268.4">9</text>
<text x="116.5" y="268.4">4</text>
<text x="156.1" y="268.4">32</text>
</g>
<g font-size="3.9">
<text x="200.2" y="221.4">NOTES:</text>
<text x="200.2" y="225.3">1. PART TO BE CLEAN AND FREE OF BURRS.</text>
<text x="200.2" y="229.1">2. BREAK ALL UNMARKED CORNERS .005.</text>
<text x="200.2" y="233">3. ALL UNMARKED MACHINED SURFACES 63 MAX.</text>
<text x="200.2" y="236.9">4. ALL DIAMETERS MARKED &quot;*&quot; TO BE CONCENTRIC</text>
<text x="200.2" y="244.7">5. MINIMUM HOLE SPACING BETWEEN EDGE OF</text>
<text x="204.6" y="240.8">WITHN .003 TIR.</text>
<text x="203.7" y="248.5">BODY AND BETWEEN HOLES TO BE .050</text>
<text x="200.2" y="252.4">6. MATERIAL TO BE STRESS RELIEVED (550 F FOR 1</text>
<text x="203.7" y="256.3">HOUR MIN)</text>
<text x="200.2" y="260.2">7. INSIDE CAVITY OF DISTRIBUTOR TO BE BEAD</text>
<text x="203.7" y="267.9">SHARP EDGES</text>
<text x="203.7" y="264.1">BLASTED TO REMOVE ALL BURRS AND</text>
</g>
<text font-size="3.4" x="355.4" y="265.2">B</text>
<g font-size="3.2">
<text x="40" y="7.9">8</text>
<text x="91.1" y="7.9">7</text>
<text x="140.4" y="8.1">6</text>
<text x="189.8" y="7.9">5</text>
<text x="239.3" y="7.6">4</text>
<text x="289.9" y="7.9">3</text>
<text x="339.7" y="7.9">2</text>
<text x="389.5" y="8.1">1</text>
<text x="12.8" y="41.6">D</text>
<text x="417.3" y="41.1">D</text>
<text x="12.4" y="105.7">C</text>
<text x="417.6" y="106.5">C</text>
<text x="13.3" y="170.9">B</text>
<text x="418.1" y="170.8">B</text>
<text x="417.3" y="231.9">A</text>
<text x="12.9" y="237.2">A</text>
<text x="38.3" y="271.8">8</text>
<text x="88.9" y="272">7</text>
<text x="138.5" y="271.8">6</text>
<text x="189.1" y="271.8">5</text>
<text x="240.4" y="271.8">4</text>
<text x="289.7" y="272">3</text>
<text x="340.3" y="272">2</text>
<text x="390.1" y="272">1</text>
</g>
<g font-size="3.1">
<text x="328.5" y="247.1">CK</text>
<text x="340.3" y="246.5">10/16/14</text>
<text x="327.5" y="269">3.109</text>
</g>
<g font-size="2.8">
<text x="19.1" y="12">PART NO.</text>
<text x="47.3" y="12">DESCRIPTION</text>
<text x="322.8" y="15.1">REV.</text>
<text x="324.3" y="18">A</text>
<text x="351.6" y="15.2">DESCRIPTION</text>
<text x="392.4" y="15.2">DATE</text>
<text x="403.7" y="15.2">ECN NO.</text>
<text x="331" y="18.2">RELEASE TO PRODUCTION</text>
<text x="391.5" y="18.4">4/21/15</text>
<text x="403.8" y="18.4">15-108</text>
<text x="290.1" y="256.1">UNS C36000 H02 BRASS</text>
<text x="362.2" y="269">1:2</text>
</g>
<g font-size="2.1">
<text x="208.1" y="15.6">THIS DOCUMENT CONTAINS PROPRIETARY AND CONFIDENTIAL INFORMATION</text>
<text x="208.1" y="18.2">OF CONTROL DEVICES LLC AND MUST BE USED STRICTLY IN ACCORDANCE</text>
<text x="208.1" y="20.8">WITH THE LIMITED PURPOSE FOR WHICH IT WAS SUBMITTED. ANY REPRO-</text>
<text x="208.1" y="23.4">DUCTION, DISCLOSURE OR USE OF THIS DOCUMENT IS EXPRESSLY PRO-</text>
<text x="208.1" y="26">HIBITED, EXCEPT AS OTHERWISE AGREED IN WRITING.</text>
<text x="346.6" y="229.4">PARTS</text>
<text x="354.3" y="229.4">LIST</text>
<text x="290.5" y="237.1">DIMENSIONS ARE IN INCHES</text>
<text x="290.6" y="234.5">UNLESS OTHERWISE SPECIFIED</text>
<text x="290.6" y="239.9">TOLERANCES ARE:</text>
<text x="362.1" y="239.8">1555 LARKIN WILLIAMS ROAD, FENTON MO 63026</text>
<text x="290.6" y="245.1">±1/64</text>
<text x="300.7" y="245.1">.XX</text>
<text x="305.6" y="245.1">±.02</text>
<text x="313.6" y="245.1">±1°</text>
<text x="300.7" y="248.5">.XXX ±.005</text>
<text x="291.2" y="267.1">DO NOT SCALE DRAWING</text>
</g>
<g font-size="1.8">
<text x="361" y="11.5">REVISIONS</text>
<text x="290.6" y="224.1">ITEM</text>
<text x="290.8" y="225.7">NO.</text>
<text x="302.7" y="225.9">IDENTIFYING NO.</text>
<text x="305.4" y="223.9">PART</text>
<text x="311.4" y="223.9">OR</text>
<text x="350.8" y="226">OR DESCRIPTION</text>
<text x="350.9" y="224.1">NOMENCLATURE</text>
<text x="390.5" y="226.3">SPECIFICATION</text>
<text x="392.9" y="224.2">MATERIAL</text>
<text x="409.2" y="226.2">REQD</text>
<text x="410" y="224.1">QTY</text>
<text x="325" y="236.9">DO NOT MANUALLY UPDATE</text>
<text x="325.2" y="234.1">CAD GENERATED DRAWING,</text>
<text x="289.9" y="242.7">FRACTIONS</text>
<text x="301.2" y="242.7">DECIMALS</text>
<text x="311.6" y="242.7">ANGLES</text>
<text x="322.2" y="244.3">DRAWN</text>
<text x="325.2" y="241.6">APPROVALS</text>
<text x="344.5" y="241.4">DATE</text>
<text x="322.1" y="249.8">CHECKED</text>
<text x="289.5" y="252.6">MATERIAL</text>
<text x="322.1" y="255.1">RESP ENG</text>
<text x="289.3" y="259">FINISH</text>
<text x="322.2" y="260.5">MFG ENG</text>
<text x="354.3" y="261.8">SIZE</text>
<text x="358.9" y="261.7">DWG. NO.</text>
<text x="409.6" y="261.8">REV.</text>
<text x="322.2" y="266">MASS</text>
<text x="336.2" y="269">LBS</text>
<text x="355.1" y="268.2">SCALE</text>
<text x="400.5" y="268.1">SHEET 1</text>
<text x="408.2" y="268.1">OF</text>
<text x="411.8" y="268.1">1</text>
</g>
</svg>
